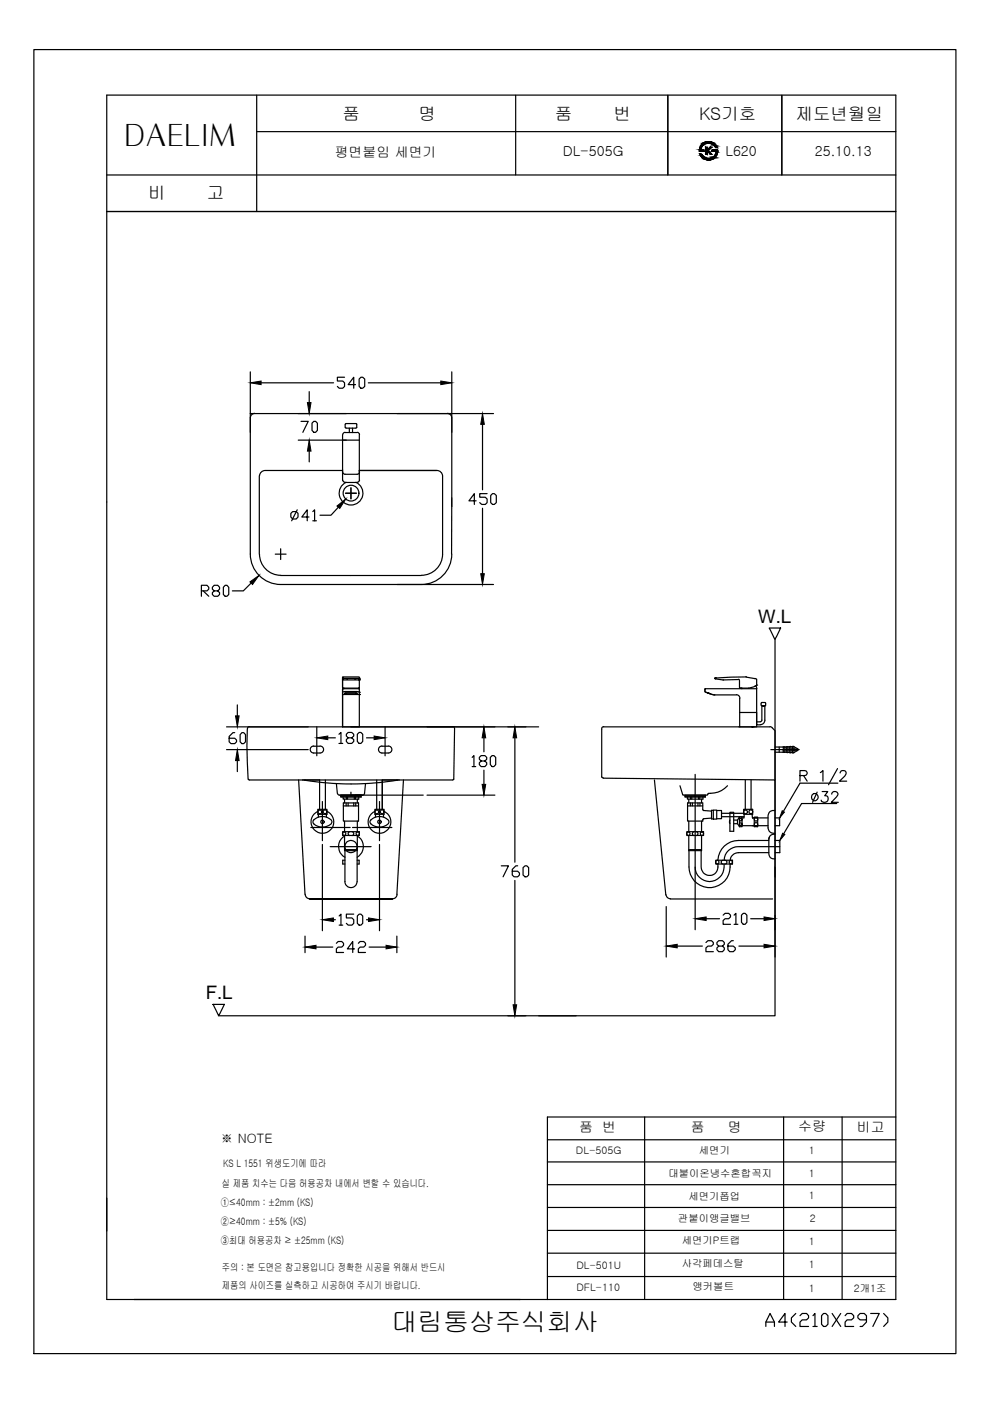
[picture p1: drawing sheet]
<svg xmlns="http://www.w3.org/2000/svg" width="210mm" height="297mm" viewBox="0 0 210 297" stroke-linecap="round" stroke-linejoin="round" font-family="sans-serif">
<!-- layer: YA -->
<g fill="none" stroke="#000" stroke-width=".25">
<path d="M7.2 10.5h195.5v276.5h-195.5zM22.6 37.1h167.3M54.4 27.9h135.5M54.4 20.2v24.6M109.3 20.2v16.9M141.6 20.2v16.9M148.4 32.7h.2a2.18 2.18 0 0 0 1.6 .9 1.52 1.52 0 0 0 1.6-1.5h-.9v-.3h1.2a1.89 1.89 0 0 1-1.5 2.1 1.89 1.89 0 0 1-2.2-1.2zM148.7 30.7a2 2 0 0 1 3.4 .6h-.3a1.63 1.63 0 0 0-1.8-1 1.63 1.63 0 0 0-1.4 1.5h.7v.3h-1l.1-.7zM149.6 31.2h.4v.6l.5-.6h.5l-.9 .6 .8 .9h-.3l-.5-.6-.1 .6h-.4zM165.8 20.2v16.9M189.9 20.2h-167.3v255.3h87.7h-81.9M22.6 44.8h167.3"/>
<path d="M136.7 236.8v38.7M189.9 236.8h-73.8v38.7h73.8M116.1 260.9h73.8M116.1 270.7h73.8M116.1 265.7h73.8"/>
</g>
<!-- layer: LINE -->
<path d="M189.9 20.2v255.3M127.6 154.6v10.1M110.3 275.5h5.8" fill="none" stroke="#000" stroke-width=".25"/>
<!-- layer: Dim -->
<g fill="#000" stroke="#000" stroke-width=".21">
<path d="M148.5 31h.4zM149.4 33.8h1.7zM149.9 33.9h.8zM149.9 30.1h.7zM150.7 33.6h.7zM53.1 81.2l2.3-.4v.7zM65.6 93.3l.3 2.3h-.7zM65.2 85.4h.7l-.3 2.3zM93.5 80.8l2.3 .4-2.3 .3zM102.3 87.7l.4 2.3h-.8zM71.4 107.3l1.9-1.5-1.3 2zM53 123.4l1.9-1.4-1.4 1.9z"/>
<path d="M101.9 121.6h.8l-.4 2.3zM49.9 151.8h.8l-.4 2.3zM67.2 156.4l2.3-.3v.7zM79.3 156.1l2.3 .3-2.3 .4zM102.6 154.1l.4 2.3h-.8zM109.2 154.1l.3 2.3h-.7zM50.3 158.9l.4 2.4h-.8zM102.2 166.3h.8l-.4 2.3zM68.4 195l2.3-.4v.8zM78.1 194.6l2.4 .4-2.4 .4zM147.4 194.8l2.3-.4v.8zM162 194.4l2.3 .4-2.3 .4z"/>
<path d="M64.7 200.8l2.3-.4v.8zM81.9 200.4l2.2 .4-2.2 .4zM108.8 213h.7l-.3 2.4zM141.3 200.6l2.3-.4v.8zM162 200.2l2.3 .4-2.3 .4z"/>
<path d="M148.3 31.7l.3 .1zM148.3 31.7l.3 .1z"/>
<path d="M148.3 31.8h.3zM148.3 31.8h.3z"/>
<path d="M148.4 31.3l.2 .4 .1-.4zM148.4 31.3l.2 .4h-.3z"/>
<path d="M148.4 32.7l.6 .2-.3-.2zM148.4 32.7l.6 .2h-.5z"/>
<path d="M148.5 31l.2 .3 .2-.3zM148.5 31l.2 .3h-.3zM148.4 31.3h.3zM148.4 31.3h.3z"/>
<path d="M148.5 32.9l.5 .1zM148.5 32.9l.5 .1z"/>
<path d="M148.6 33l.6 .2-.2-.2zM148.6 33l.6 .2h-.5z"/>
<path d="M148.7 30.7l.2 .3 .2-.3zM148.7 30.7l.2 .3h-.4zM148.5 31h.4z"/>
<path d="M148.7 30.7h.5zM148.7 30.7h.4z"/>
<path d="M148.7 33.2l.6 .1zM148.7 33.2l.6 .1z"/>
<path d="M148.3 32.1h.9zM148.3 32.1h1z"/>
<path d="M148.3 31.8h1zM148.3 31.8h1z"/>
<path d="M148.3 31.8l1 .2v-.2zM148.3 31.8l1 .2h-1z"/>
<path d="M148.3 32l1 .1v-.1zM148.3 32l1 .1h-1zM148.3 32.1h1zM148.3 32.1h1z"/>
<path d="M148.8 33.3l.7 .1zM148.8 33.3l.7 .1z"/>
<path d="M148.9 30.5l.3 .2 .1-.2zM148.9 30.5l.3 .2h-.5z"/>
<path d="M148.9 33.4l.6 .1zM148.9 33.4l.6 .1z"/>
<path d="M149 33.5h.8zM149 33.5h.8z"/>
<path d="M149 30.4h.6zM149 30.4h.7z"/>
<path d="M149 30.4l.3 .1 .3-.1zM148.9 30.5l.1-.1 .3 .1z"/>
<path d="M149.1 33.5l.9 .1zM149.1 33.5l.9 .1z"/>
<path d="M149.9 33.9h.6zM150 33.9h.5z"/>
<path d="M149.1 30.4h.8zM149 30.4h.7z"/>
<path d="M149.1 30.4h.9zM149.1 30.4h.8z"/>
<path d="M149.6 31.2l.4 .6v-.6zM149.6 31.2l.4 .6h-.4z"/>
<path d="M149.6 32.2l.4 .5v-.5zM149.6 32.2l.4 .5h-.4z"/>
<path d="M149.6 31.8l.7 .3-.2-.3zM149.6 31.8l.7 .3h-.7z"/>
<path d="M149.6 32.1l.4 .1 .1-.1zM149.6 32.1l.4 .1h-.4z"/>
<path d="M149.1 30.3h1.1zM149.1 30.3l.9 .1z"/>
<path d="M149.6 31.8h.6zM149.6 31.8h.5z"/>
<path d="M149.2 33.6h1.1zM149.2 33.6h1.1z"/>
<path d="M150.1 32.1l.8 .6-.6-.6zM150.1 32.1l.8 .6h-.3z"/>
<path d="M149.9 30.1h.8zM149.8 30.1h.9z"/>
<path d="M149.8 30.1h1.1zM149.6 30.1h1.3z"/>
<path d="M149.7 33.8h1.1zM149.7 33.8l1 .1z"/>
<path d="M149.6 30.1l1.5 .1zM149.3 30.2h1.8z"/>
<path d="M150.5 31.2l-.3 .6 .8-.6zM150.5 31.2l-.3 .6h-.2z"/>
<path d="M149.3 30.2h1.9zM149.3 30.2h1.9z"/>
<path d="M149.5 33.8h1.6zM149.5 33.8h1.3z"/>
<path d="M149.3 30.2l2 .1zM149.1 30.3h2.2z"/>
<path d="M150.2 30.3l1.1 .1zM150.2 30.3l1.1 .1z"/>
<path d="M150.5 30.4h.9zM150.5 30.4h.9z"/>
<path d="M149.2 33.6h2.1zM149.2 33.6h2.1z"/>
<path d="M149.2 33.6l1.9 .2 .2-.2zM149.2 33.6l1.9 .2h-1.7zM149.4 33.8h1.7z"/>
<path d="M150.6 33.6h.8zM150.3 33.6h1z"/>
<path d="M150.8 30.4l.7 .1zM150.8 30.4l.7 .1z"/>
<path d="M150.8 30.5h.7zM150.8 30.5h.7z"/>
<path d="M150.8 33.5h.7zM150.7 33.6h.7zM150.6 33.6h.8z"/>
<path d="M151 30.5l.7 .2zM151 30.5l.7 .2z"/>
<path d="M151.1 33.4h.5zM150.8 33.5h.7z"/>
<path d="M151.2 33.3h.5zM151.1 33.4h.5z"/>
<path d="M151.2 30.7l.6 .1-.1-.1zM151.2 30.7l.6 .1h-.4z"/>
<path d="M151.3 33.2h.4zM151.2 33.3h.5z"/>
<path d="M151.4 30.8l.5 .2zM151.4 30.8l.5 .2z"/>
<path d="M151.5 33l.2 .2 .2-.2zM151.5 33l.2 .2h-.4z"/>
<path d="M151.5 31l.6 .3-.2-.3zM151.5 31l.6 .3h-.4z"/>
<path d="M151.5 32.9h.4zM151.5 32.9l.4 .1z"/>
<path d="M151.8 32.6l.2 .1zM151.7 32.7h.3z"/>
<path d="M151.7 32.7l.2 .2 .1-.2zM151.7 32.7l.2 .2h-.4z"/>
<path d="M151 31.8h1.2zM150.9 31.8h1.3zM150.9 31.8h1.3zM150.9 31.8h1.3z"/>
<path d="M150.9 31.8l1.3 .2v-.2zM150.9 31.8l1.3 .2h-1.3z"/>
<path d="M150.9 32l1.3 .1v-.1zM150.9 32l1.3 .1h-1.3zM150.9 32.1h1.3zM150.9 32.1h1.3z"/>
<path d="M150.9 32.1h1.3zM150.9 32.1h1.3z"/>
<path d="M151.8 32.1l.4 .1v-.1zM151.8 32.1l.4 .1h-.4z"/>
<path d="M151.8 32.2l.4 .1zM151.8 32.2l.4 .1z"/>
<path d="M151.8 32.3l.2 .3 .2-.3zM151.8 32.3l.2 .3h-.2z"/>
</g>
<g fill="none" stroke="#000" stroke-width=".25">
<path d="M53.1 78.8v12.9M73.1 80h-1.6v.8h1.2l.4 .4v.7l-.4 .4h-.8l-.4-.4M76.5 80h.4l.4 .4v1.5l-.4 .4h-.4l-.4-.4v-1.5zM95.8 78.8v12.9M53 87.7h51.6M54 87.6a.95 .95 0 0 0-.9 1M55.4 81.2h15.3M63.2 93.3h10.2M63.8 89.3h1.5l-1.1 2.4M65.6 83v2.4M65.6 95.6v2.3M66.5 89.3h.4l.4 .4v1.5l-.4 .5h-.4l-.3-.5v-1.5z"/>
<path d="M75.4 81.5h-1.6l1.2-1.5v2.3M78.1 81.2h15.4M94.8 87.6a.95 .95 0 0 1 1 1M102.3 90v13.9M53.1 117.5a6.5 6.5 0 0 0 6.4 6.4h45.1M55 100.9v16.6M55 117.5a4.5 4.5 0 0 0 4.5 4.5M58.4 117.5h2.2M59.5 116.3v2.3M61.7 108.9l.3-.4h.8l.4 .4v.7l-.4 .4h-.8l-.3-.4zM63 108.1l-1.2 2.3M65.5 109.6h-1.5l1.1-1.5v2.3"/>
<path d="M66.3 108.5l.4-.4v2.3M66.3 110.4h.8M71.7 107.5l-1.5 1.7h-2.4M73.3 104.6h2.3M74.4 103.4v2.4M93.8 117.5a4.5 4.5 0 0 1-4.5 4.5M93.8 100.9v16.6M95.8 117.5a6.5 6.5 0 0 1-6.5 6.4M95.8 105.6l-.1 11.9M101 106.2h-1.6l1.2-1.5v2.2M102.3 107.8v13.8M103.3 104.7h-1.6v.7h1.2l.4 .4v.8l-.4 .3h-.8l-.4-.3"/>
<path d="M104 105l.4-.3h.4l.4 .3v1.6l-.4 .3h-.4l-.4-.3zM42.7 125.3h1.2l.4-.4v-.4l-.4-.4h-1.2v2.3M43.1 125.3l1.2 1.1M45.4 125.3l-.4-.4v-.4l.4-.4h.8l.4 .4v.4l-.4 .4h-.8l-.4 .4v.3l.4 .4h.8l.4-.4v-.3l-.4-.4M47.7 124.1h.4l.4 .4v1.5l-.4 .4h-.4l-.3-.4v-1.5zM53.2 123.6l-1.6 1.7h-2.3M74.4 122h14.9M48 154.1h17.3M48 158.9h17.3M49.8 155.3h-.4l-.8 .8v1.2l.4 .4h.8l.4-.4v-.4l-.4-.4h-1.2M50.3 149.5v2.3M51.3 155.3h.4l.4 .5v1.5l-.4 .4h-.4l-.4-.4v-1.5z"/>
<path d="M67.2 154.1v6.1M69.5 156.4h1.6M71.9 155.7l.4-.4v2.3M71.9 157.6h.8M73.8 156.4l-.4-.3v-.4l.4-.4h.8l.4 .4v.4l-.4 .3h-.8l-.4 .4v.4l.4 .4h.8l.4-.4v-.4l-.4-.4M74.4 154.1h39.8M75.8 155.7l.3-.4h.4l.4 .4v1.5l-.4 .4h-.4l-.3-.4zM77.7 156.4h1.6M81.6 154.1v6.1M102.6 156.4v3M109.2 156.4v26.4M156.8 151.1h3.6"/>
<path d="M50.3 161.3v2.3M68.4 179v18.3M72.2 168.6h17.5M74.4 168v.6M80.5 179v18.3M90.5 168.6h14.4M100.1 160.6l.4-.4v2.3M100.1 162.5h.8M102 161.3l-.4-.3v-.4l.4-.4h.8l.4 .4v.4l-.4 .3h-.8l-.4 .4v.4l.4 .4h.8l.4-.4v-.4l-.4-.4M102.6 163.3v3M104.3 160.2h.4l.4 .4v1.5l-.4 .4h-.4l-.3-.4v-1.5zM64.7 198.5v3.5"/>
<path d="M64.7 189.6a.95 .95 0 0 0 1 1M70.7 195h.4M71.3 200l.4-.4h.8l.3 .4v.4l-.3 .4h-.8l-.4 .4v.7h1.5M71.9 194.2l.4-.4v2.3M71.9 196.1h.8M75 193.8h-1.6v.8h1.2l.4 .4v.8l-.4 .3h-.8l-.4-.3M75.8 194.2l.3-.4h.4l.4 .4v1.6l-.4 .3h-.4l-.3-.3zM76 200l.4-.4h.7l.4 .4v.4l-.4 .4h-.7l-.4 .4v.7h1.5M77.7 195h.4M83.2 190.6h-17.6h17.6M84.1 198.5v3.5M84.2 189.6a.95 .95 0 0 1-1 1"/>
<path d="M106.3 183.6h1.5l-1.1 2.3M109.2 186.7v26.3M109.8 183.6h-.4l-.8 .7v1.2l.4 .4h.8l.3-.4v-.4l-.3-.4h-1.2M110.9 184l.4-.4h.4l.4 .4v1.5l-.4 .4h-.4l-.4-.4zM141.2 189.7a.95 .95 0 0 0 1 .9M141.3 192.2v10.7M142.1 190.6h21.7M147.4 183.8v13.3M149.7 199.8l.4-.4h.8l.3 .4v.4l-.3 .4h-.8l-.4 .4v.8h1.5M149.7 194.8h2.9M153.3 194l.4-.4h.8l.4 .4v.4l-.4 .4h-.8l-.4 .4v.8h1.6M155.5 199.4h-.4l-.8 .8v1.2l.4 .4h.8l.4-.4v-.4l-.4-.4h-1.2"/>
<path d="M155.6 194l.4-.4v2.4M155.6 196h.8M157.6 193.6h.4l.4 .4v1.6l-.4 .4h-.4l-.4-.4v-1.6zM159.2 194.8h2.8M164.3 183.8v19.1M67 200.8h3.6M75.2 201.2h-1.6l1.2-1.6v2.3M78.3 200.8h3.6M107.7 215.4h3.8M114.2 215.4h8M143.6 200.6h5.3M152.4 200.6l-.4-.4v-.4l.4-.4h.8l.4 .4v.4l-.4 .4h-.8l-.4 .4v.4l.4 .4h.8l.4-.4v-.4l-.4-.4"/>
<path d="M156.7 200.6h5.3M166.1 236.8v38.7M178.5 236.8v38.7M116.1 256h73.8M116.1 251.2h73.8M116.1 246.4h73.8M116.1 241.7h73.8"/>
</g>
<!-- layer: POINT -->
<g fill="none" stroke="#000" stroke-width=".25">
<path d="M164.3 158.4l2.1-.1v.6M165.2 158.4v1.1M166.1 158.4l2.2-.1 .8 .5-3.3 .1 3.3 .2-.8 .5-2.2-.2M166.1 158.3v1.2M166.4 159v.5h-2.1M166.7 159v.5l.3 .1v-.6M167 158.8v-.5h-.3v.6M167.4 159l-.1 .6h.4v-.6M167.4 158.8l-.1-.5h.4v.5M168 159.1v.5h.3v-.5M168 158.8v-.5h.3v.5M168.2 158.8l.4 .1-.4 .2"/>
<path d="M64.1 165.4h3.7v6.2M66.5 173.8a2.44 2.44 0 0 1 3.9 .4l-.1 .2a2.52 2.52 0 0 1-3.9 0zM67.4 172a2.43 2.43 0 0 0-1 3.7 2.43 2.43 0 0 0 3.9 0 2.43 2.43 0 0 0-1-3.7M67.4 171.6h1.9v1h-1.9zM67.5 172.6v.6M69 165.4v6.2M69.2 172.6v.6M72.2 168.8h4.4M72.6 176.3h3.6v.8h-3.6zM72.8 169v.4h3.3v-.4M72.8 170.2h3.2v3.9h-3.2zM72.8 170.9h3.2"/>
<path d="M73.1 177.3a2.57 2.57 0 0 0 0 4.5M73.1 169.4v.8M73.1 174.1v2.2M73.1 177.1v3.3h2.7M73.4 170.2v.7M73.4 169v.4M73.7 169v.4M73.8 170.2v.7M74.2 176.3a.4 .4 0 0 0-.4 .4 .4 .4 0 0 0 .4 .4M74.6 176.3a.4 .4 0 0 1 .4 .4 .4 .4 0 0 1-.4 .4M75 170.2v.7M75.1 169v.4"/>
<path d="M75.4 169v.4M75.4 170.2v.7M75.8 177.1l-.1 9.8a1.29 1.29 0 0 1-1.3 1.3 1.29 1.29 0 0 1-1.3-1.3v-6.5M75.8 177.3a2.59 2.59 0 0 1-.1 4.5M75.8 169.4v.8M75.8 174.1v2.2M76.6 168.6v.4h-4.4v-.4h4.7M78.6 173.8a2.38 2.38 0 0 1 3.9 .4v.2a2.5 2.5 0 0 1-4.1-.1zM79.5 172a2.43 2.43 0 0 0-1 3.7 2.43 2.43 0 0 0 3.9 0 2.43 2.43 0 0 0-1-3.7M79.5 171.6h1.9v1h-1.9zM79.6 172.6v.6M79.9 165.4v6.2"/>
<path d="M81.1 165.4v6.2M81.1 165.4h3.6M81.3 172.6v.6M144.2 166.6l.6 2h5.2l.2-.4a5.2 5.2 0 0 0 4-1.6M145.2 168.6h4.3v.4h-4.3zM145.2 168.8h4.3M145.6 176.3h3.6v.8h-3.6zM145.7 169v.4h3.3v-.4M145.8 170.9h3.2M146 177.1v3.3h2.7v-3.3M146 169.4v.8M146 174.1v2.2"/>
<path d="M146.4 170.2v.7M146.4 169v.4M146.7 169v.4M146.8 170.2v.7M147.2 176.3a.4 .4 0 0 0-.4 .4 .4 .4 0 0 0 .4 .4M147.6 176.3a.4 .4 0 0 1 .4 .4 .4 .4 0 0 1-.4 .4M148 170.2v.7M148.1 169v.4M148.4 169v.4M148.4 170.2v.7M148.7 169.4v.8M148.7 174.1v2.2"/>
<path d="M150.9 172l-1.8-.2-.1-.1v-1.5h-3.2v3.9h3.2v-.3l.2-.2 1.7-.1M151.2 171.8h.8v1.9h-.8zM151.2 171.8h-.3v1.8h.3M152 171.8h1v1.8h-1M153 173.2h4.8M153 172.4h4.7M154.8 173.9v.7M154.8 172.2h.8v4h-.8zM155.6 174.6h.8M155.6 173.9h.8M156.4 174.6v-.7l.4-.7v2.1M156.4 174.6l.4 .7"/>
<path d="M156.8 173.2h.5v2.1h-.5M157.3 175.1h5.5M157.7 171.6h1.9v1h-1.9zM157.8 172.6l-.1 .8h-.4M158 165.4v6.2M159.2 165.4v6.2M159.5 172.6v.8h3.3M159.9 173.2h.7v2.1h-.7zM163 177.9v2.9a1.1 1.1 0 0 0 1.3 1.3M163 178.2h-6.4a4.3 4.3 0 0 0-4.4 4.2M163.1 177.5l-.1 .4M164.3 171.8a1.18 1.18 0 0 0-1.5 1.1v2.6a1.21 1.21 0 0 0 1.5 1.2"/>
<path d="M164.3 178.2h1v2.6h-1M164.3 176.9a1.06 1.06 0 0 0-1.3 1M164.3 173.4h1v1.7h-1M73.1 180.1h2.7M73.1 182.4h-.4v.8h.4M75.7 182.4h.4v.8h-.4M146 180.1h2.7M146.1 180.4v3.4a4.4 4.4 0 0 0 4.7 4.4 4.4 4.4 0 0 0 4-5M148.7 180.4v3.4a1.83 1.83 0 0 0 2.1 1.8 1.83 1.83 0 0 0 1.4-2.4M151.8 182.4h3.5v.8h-3.5zM153.3 182.4a.4 .4 0 0 0-.4 .4 .4 .4 0 0 0 .4 .4M153.7 182.4a.4 .4 0 0 1 .4 .4 .4 .4 0 0 1-.4 .4"/>
<path d="M163 180.8h-6.4a1.82 1.82 0 0 0-1.8 1.6"/>
<circle cx="67.8" cy="172.1" r=".41"/>
<circle cx="68.4" cy="174.2" r=".37"/>
<circle cx="68.9" cy="172.1" r=".41"/>
<circle cx="73" cy="176.7" r=".37"/>
<circle cx="74.4" cy="179.5" r="1.3"/>
<circle cx="75.8" cy="176.7" r=".37"/>
<circle cx="79.9" cy="172.1" r=".39"/>
<circle cx="80.4" cy="174.2" r=".35"/>
<circle cx="81" cy="172.1" r=".42"/>
<circle cx="146" cy="176.7" r=".37"/>
<circle cx="148.8" cy="176.7" r=".37"/>
<circle cx="157.1" cy="174.7" r=".29"/>
<circle cx="157.1" cy="173.8" r=".28"/>
<circle cx="158.1" cy="172.1" r=".41"/>
<circle cx="159.2" cy="172.1" r=".41"/>
<circle cx="160.3" cy="173.7" r=".37"/>
<circle cx="160.3" cy="174.8" r=".37"/>
<circle cx="152.1" cy="182.8" r=".37"/>
<circle cx="154.9" cy="182.8" r=".37"/>
</g>
<!-- layer: CENTER -->
<path d="M163.4 158.9h6M65.9 175.4h8.3M68.4 169.9v8.3M70 179.5h8.7M74.7 175.4h8.4M80.5 169.9v8.3M147.4 164.2v19.6a3.1 3.1 0 0 0 3.4 3.1 3.1 3.1 0 0 0 2.7-3.7M165.3 179.5h-8.7a2.96 2.96 0 0 0-3.1 2.9" fill="none" stroke="#000" stroke-width=".25"/>
<!-- layer: DIMTEXT -->
<path d="M163.1 133.2h2.4l-1.2 2.4zM45.2 213h2.4l-1.2 2.3z" fill="none" stroke="#000" stroke-width=".25"/>
<!-- layer: 001 -->
<g fill="none" stroke="#000" stroke-width=".25">
<path d="M53.1 88.6v28.9M56.2 99.8h16.4M56.2 99.8a1.21 1.21 0 0 0-1.2 1.1M76.2 99.8h16.4M92.6 99.8a1.21 1.21 0 0 1 1.2 1.1M95.8 88.6v18.8M59.5 122h14.9M164.3 135.6v79.8h-118M52.4 154.5v3.6l.2 7.1M52.9 154.1h43.1M52.9 154.1l-.3 .1-.1 .3M96 154.1l.3 .1 .1 .3-.2 10.7-.2 .2"/>
<path d="M163.2 154.1h-35.2l-.3 .1-.1 .4M163.2 154.1l.5 .2M163.7 154.3l.6 .6v10.5M52.7 165.2l.2 .2M52.9 165.4h43.1M127.6 164.7l.3 .2M127.9 165l36.4 .4v20.5M138.8 165.4l2.4 24.4M68.2 190.6h12.4"/>
</g>
<!-- layer: BU -->
<g fill="none" stroke="#000" stroke-width=".25">
<path d="M72.6 92.2v9.7M72.6 93.3h3.6M73.1 91.7h2.6M73.2 91.7h-.3l-.2 .5M73.3 90.8h2.2M73.4 90.7l-.2-.1v-.6l.2-.2h2.2v.8l-.1 .1M74.1 90.8v.9M74.7 90.8v.9M75.7 91.7h.3l.2 .5M76.2 92.2v9.7M72.7 100.1v.2l.4 .3h2.6l.3-.1 .2-.4M72.7 101.8l.2 .4h.3"/>
<path d="M73.1 102.3h2.6M76.2 101.8l-.2 .4h-.3M72.6 146.8l.5-.2h2.6l.5 .2M72.6 143.6v2.2v-1.9M72.6 143.6h.1M72.6 144.1h.1M72.6 143.6l3.5-.1 .1 .6M72.6 144.1l3.5 .1M72.6 146.8v-.7v8v-6.9M72.6 147.2h.1M72.6 143.6v.2M72.7 145.8h3.5"/>
<path d="M72.7 146.1l3.5-.1v1.2h-3.5l-.1-.4M72.9 145.9v.1M73.1 143.8l2.6 .1zM73.1 143.8h-.5v.3M73.1 143.9h-.5M73.3 146.9v.2h2.2v-.2M73.3 147.1l-.2-.1h2.7l-.3 .1M73.6 143.9h.1M75.2 143.9h.1M75.3 143.9h.1M75.7 143.8h.5M75.7 143.9h.5"/>
<path d="M76 145.9l.1 .1M76.1 144.2h.1M76.1 144.1v.1M76.2 143.8h.1M76.2 146.8h.1M76.2 143.9v1.9M76.2 144.1h.1M76.2 144.1h-.1M76.2 143.9h.1M76.2 147.2v6.9h-3.5M76.2 147.2h.1M76.2 144.1l-.1 .1"/>
<path d="M76.2 146.7v.1M149.5 146.1v.6l1.7 .6h4.9M149.5 146h10.9v8.1M149.6 146l-.1 .1M150 146.9l.6 .2-.6-.2M151.6 143.9l.1-.2v.2l1.6 .3 3.3-.1M151.6 143.8h.1M151.6 143.9h.1M151.7 143.7h.1M156.1 147.3a.74 .74 0 0 1 .8 .7M156.6 144l.2 .3v1.5M156.7 154.1h3.6"/>
<path d="M156.8 145.8l.1 .1M156.8 148.1v6M156.9 145.9h1.8M156.9 145.9h.4l-.1 .1M158.1 143.5l-6.4 .2M158.1 143.5h.2M158.2 143.6l2.2 .3v1.4M159.7 154.1h-.3h.5M160 143.9h.1M160.3 145.4l.2 .6M160.3 145.3l-.1 .1M160.4 145.3l-.4 .3-1.3 .3"/>
<path d="M160.4 145.3h.1M161.4 149.1v.4M161.4 149.5l.2 .1M161.5 149.7h.7v3a1.03 1.03 0 0 1-1 1h-.8v-2.6M161.5 148.9h.7M161.6 148.9l-.2 .2M161.7 149.7h.3M161.9 149.7h.3h-.7v3.1l-1.1 .2M162.2 148.9l.1 .2v.4l-.1 .1"/>
</g>
<!-- layer: 002 -->
<path d="M63.3 165.4l1.4 24.2M85.5 165.4l-1.4 24.2" fill="none" stroke="#000" stroke-width=".25"/>
<!-- layer: 0 -->
<g fill="none" stroke="#000" stroke-width=".25">
<path d="M73.4 102.3a2.52 2.52 0 0 0-1 3.8 2.52 2.52 0 0 0 4 0 2.52 2.52 0 0 0-.9-3.8M64.6 165.4a60.8 60.8 0 0 0 19.7 0M71.3 166.1l.2 2.1M71.6 168.2l.4 .4M77.5 166.1l-.2 2.1-.4 .4"/>
<circle cx="74.4" cy="104.6" r="1.67"/>
</g>
<!-- layer: HIDDEN -->
<path d="M66.5 158.2h1.3M66.5 158.2a.74 .74 0 0 0-.7 .7 .74 .74 0 0 0 .7 .8M67.9 158.2a.74 .74 0 0 1 .7 .7 .74 .74 0 0 1-.7 .8h-1.4M81 158.2h1.3M81 158.2a.74 .74 0 0 0-.8 .7 .74 .74 0 0 0 .8 .8h1.3M82.3 158.2a.74 .74 0 0 1 .8 .7 .74 .74 0 0 1-.8 .8" fill="none" stroke="#000" stroke-width=".25"/>
<!-- layer: 7 -->
<path d="M72 168.6h4.9" fill="none" stroke="#000" stroke-width=".25"/>
<!-- layer: 1 -->
<path d="M169.6 164.4h1a.58 .58 0 0 0 .5-.6l-.2-.3-1.3-.1v2.2M169.6 166l-3.5 6M170 170.4l-3.9 6.4M170.4 164.4l.7 1.2M173.9 163.8l.6-.4v2.2M177.6 163l-1.9 3.4M178.1 163.9l.2-.4a.77 .77 0 0 1 1 .1 .78 .78 0 0 1-.2 1l-1.1 1h1.5" fill="none" stroke="#000" stroke-width=".25"/>
<path d="M165.8 171.9l.5 .3-1 1.2zM165.9 176.7l.5 .2-1.1 1.3z" fill="#000" stroke="#000" stroke-width=".21"/>
<text font-size="6.4" x="26.4" y="31">DAELIM</text>
<text font-size="6.2" x="161.2" y="282.6">A4(210X297)</text>
<text font-size="5.7" x="170.7" y="171.4">32</text>
<text font-size="5.5" x="83" y="282.2">대림통상주식회사</text>
<g font-size="3.9">
<text x="160.8" y="132.1">W.L</text>
<text x="43.6" y="211.9">F.L</text>
</g>
<g font-size="3.7">
<text x="72.6" y="25.5">품</text>
<text x="88.7" y="25.5">명</text>
<text x="117.7" y="25.5">품</text>
<text x="130.1" y="25.5">번</text>
<text x="148.2" y="25.5">KS기호</text>
<text x="168.7" y="25.5">제도년월일</text>
<text x="31.4" y="42.2">비</text>
<text x="43.8" y="42.2">고</text>
</g>
<g font-size="2.9">
<text x="71" y="33.2">평면붙임 세면기</text>
<text x="119.3" y="33.1">DL-505G</text>
<text x="153.8" y="33.1">L620</text>
<text x="172.7" y="33.2">25.10.13</text>
<text x="122.8" y="240">품 번</text>
<text x="146.5" y="240">품</text>
<text x="154.3" y="240">명</text>
<text x="169.2" y="239.8">수량</text>
<text x="181.7" y="239.9">비고</text>
</g>
<text font-size="2.7" x="46.8" y="242.3">※ NOTE</text>
<g font-size="2.2">
<text x="122.1" y="244.7">DL-505G</text>
<text x="148.2" y="244.7">세면기</text>
<text x="171.5" y="244.6">1</text>
<text x="47" y="251.6">실 제품 치수는 다음 허용공차 내에서 변할 수 있습니다.</text>
<text x="47.3" y="247.5">KS L 1551 위생도기에 따라</text>
<text x="141.7" y="249.4">대붙이온냉수혼합꼭지</text>
<text x="171.5" y="249.6">1</text>
<text x="46.8" y="255.6">①≤40mm : ±2mm (KS)</text>
<text x="146" y="254.4">세면기폽업</text>
<text x="171.5" y="254.3">1</text>
<text x="46.8" y="259.7">②≥40mm : ±5% (KS)</text>
<text x="46.8" y="263.7">③최대 허용공차 ≥ ±25mm (KS)</text>
<text x="143.7" y="259.1">관붙이앵글밸브</text>
<text x="144.6" y="263.7">세면기P트랩</text>
<text x="171.5" y="263.9">1</text>
<text x="171.7" y="259.1">2</text>
<text x="47" y="269.5">주의 : 본 도면은 참고용입니다 정확한 시공을 위해서 반드시</text>
<text x="122.2" y="269">DL-501U</text>
<text x="144.6" y="268.6">사각페데스탈</text>
<text x="171.5" y="268.8">1</text>
<text x="47" y="273.3">제품의 사이즈를 실측하고 시공하여 주시기 바랍니다.</text>
<text x="122.2" y="273.8">DFL-110</text>
<text x="146.8" y="273.4">앵커볼트</text>
<text x="171.5" y="273.9">1</text>
<text x="181" y="274">2개1조</text>
</g>
</svg>
